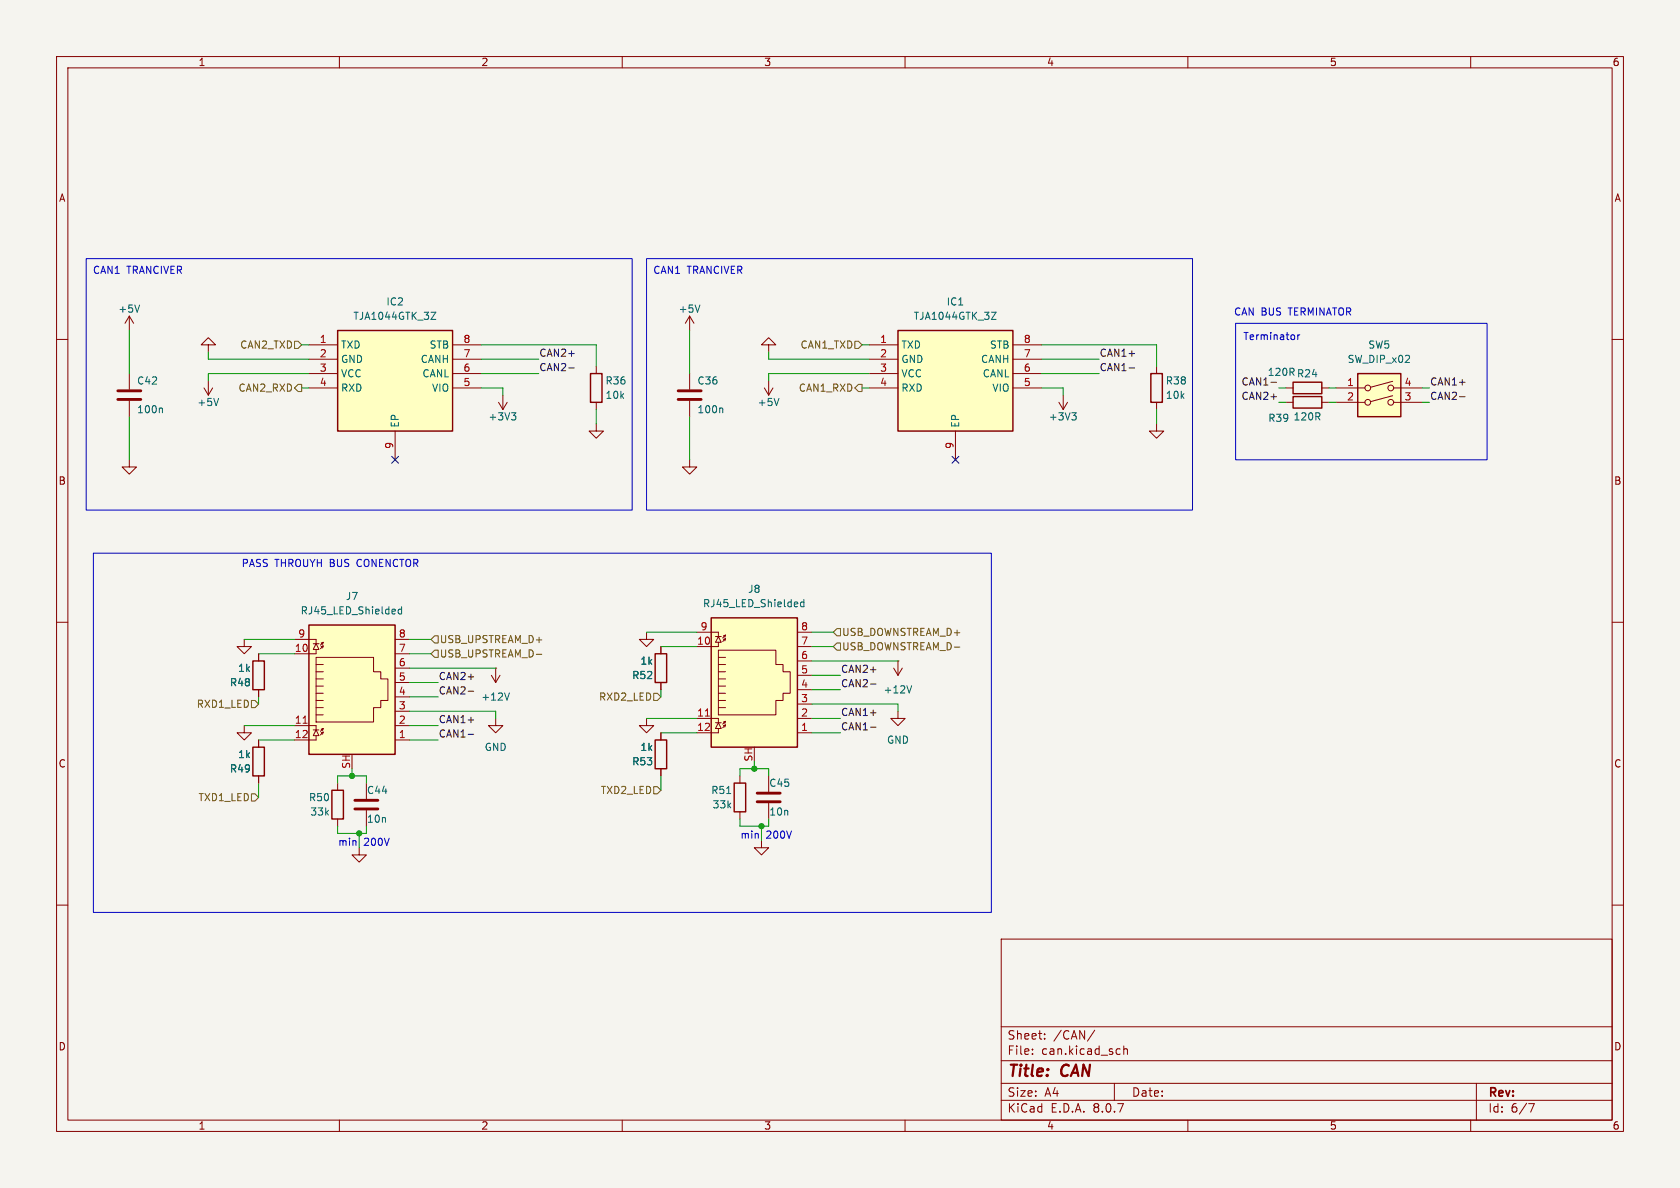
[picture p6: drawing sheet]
<svg xmlns="http://www.w3.org/2000/svg" width="297mm" height="210mm" viewBox="0 0 297 210" stroke-linecap="round" stroke-linejoin="round" font-family="sans-serif">
<path d="M0 0h297v210h-297z" fill="#f5f4ef" stroke="#f5f4ef" stroke-width=".18"/>
<g fill="none" stroke="#840000" stroke-width=".18">
<path d="M10 10h277v190h-277zM12 12h273v186h-273zM60 10v2M110 10v2M160 10v2M210 10v2M260 10v2M121.9 55.9l-.7 1.3M121.9 55.9v2.5M121.9 55.9l.8 1.3M10 60h2M121.9 66v2.8"/>
<path d="M121.9 70.9v2.8M285 60h2M121.9 81.3v1.3h1.3l-1.3 1.2-1.3-1.2h1.3M10 110h2M86.9 119.4l.7 1.3M87.6 118.1h.1M87.6 118.1v2.6M88.4 119.4l-.8 1.3M114.3 111.8v1.2h1.3l-1.3 1.3-1.3-1.3h1.3M116.8 114.3v1.3M285 110h2M87.6 127v1.3h1.3l-1.3 1.2-1.2-1.2h1.2"/>
<path d="M114.3 127v1.3h1.3l-1.3 1.2-1.3-1.2h1.3M116.8 120.7v1.2M116.8 129.5v1.3M116.8 135.9v1.3M10 160h2M177 166h108v32h-108zM285 160h2M60 198v2M110 198v2M160 198v2M177 194.5h108M177 191.5h108"/>
<path d="M177 187.5h108M177 181.5h108M182.5 186.3v.1M182.5 185.5v.1M184.7 183.6v.1M184.7 182.8v.1M193.5 182.1l-1.3 2M197 191.5v3M197.9 185.4l.1 .1M198 186.3l-.1 .1M198.7 184.9v1.5M198.7 185.5l.2-.1 .3 .1 .1 .9"/>
<path d="M210 198v2M260 198v2M261 191.5v6.5M270.2 195.1h1l-.6 1.5"/>
</g>
<path d="M123.7 53.9l-.4 1.3M127.6 72.1l.2 .2v.7M90 122.5l-.4 1.3" fill="none" stroke="#006464" stroke-width=".18"/>
<path d="M115.8 115.6h2.1v5.1h-2.1zM115.8 130.8h2.1v5.1h-2.1z" fill="none" stroke="#840000" stroke-width=".25"/>
<path d="M119.9 70.6h4.1M119.9 69.1h4.1" fill="none" stroke="#840000" stroke-width=".51"/>
<path d="M158.7 58.4h20.4v17.8h-20.4z" fill="#ffffc2"/>
<path d="M158.7 58.4h20.4v17.8h-20.4zM104.4 66h2v5.1h-2z" fill="none" stroke="#840000" stroke-width=".25"/>
<g fill="none" stroke="#840000" stroke-width=".18">
<path d="M22.9 66v2.8M22.9 70.9v2.8M36.1 68.6l.7 1.3M36.8 67.3v2.6M37.6 68.6l-.8 1.3M88.1 71.1l.8 1.3M88.9 69.9v2.5M89.7 71.1l-.8 1.3M105.4 74.9v1.3h1.3l-1.3 1.3-1.3-1.3h1.3M105.4 64.8v1.2M105.4 71.1v1.3M135.9 61h1.3l-1.3-1.3-1.3 1.3h1.3v1.2"/>
<path d="M153.7 61h5M153.7 63.5h5M153.7 66h5M153.7 68.6h5M168.9 76.2v5.1M179.1 61h5M179.1 63.5h5M179.1 66h5M179.1 68.6h5M22.9 81.3v1.3h1.2l-1.2 1.2-1.3-1.2h1.3M158 118.1l.7 1.3M158.7 116.8h.1"/>
<path d="M158.7 116.8v2.6M159.5 118.1l-.8 1.3M63.5 149.9v1.2h1.3l-1.3 1.3-1.3-1.3h1.3"/>
</g>
<path d="M175.3 55.2h.8l-.8 1.3h.8M28.5 72.1l.2 .2v.7M38.6 70.4l-.4 1.3M90.4 73h.8l-.4 .5M91 73.5l.2 .2v.3l-.2 .2M161.2 121.2l-.5 1.3" fill="none" stroke="#006464" stroke-width=".18"/>
<path d="M20.8 70.6h4.1M20.8 69.1h4.1" fill="none" stroke="#840000" stroke-width=".51"/>
<path d="M59.7 58.4h20.3v17.8h-20.3z" fill="#ffffc2"/>
<path d="M59.7 58.4h20.3v17.8h-20.3zM58.7 139.7h2v5.1h-2z" fill="none" stroke="#840000" stroke-width=".25"/>
<g fill="none" stroke="#840000" stroke-width=".18">
<path d="M54.6 61h5.1M54.6 63.5h5.1M54.6 66h5.1M54.6 68.6h5.1M69.8 76.2v5.1M80 61h5.1M80 63.5h5.1M80 66h5.1M80 68.6h5.1M187.2 71.1l.8 1.3M188 69.9v2.5M188.7 71.1l-.7 1.3"/>
<path d="M59.7 138.4v1.3M59.7 144.8v1.3"/>
</g>
<path d="M76.2 55.2h.8l-.8 1.3h.8M189.5 73h.8l-.5 .5M190 73.5l.3 .2v.3l-.3 .2" fill="none" stroke="#006464" stroke-width=".18"/>
<path d="M240 66h7.6v7.7h-7.6z" fill="#ffffc2"/>
<g fill="none" stroke="#840000" stroke-width=".18">
<path d="M204.5 74.9v1.3h1.2l-1.2 1.3-1.3-1.3h1.3M204.5 64.8v1.2M204.5 71.1v1.3M227.3 68.6h1.3M227.3 71.1h1.3M233.7 68.6h1.2M233.7 71.1h1.2M236.2 68.6h5.1M236.2 71.1h5.1M246.2 70l-3.9 1M246.2 67.4l-3.9 1.1M246.4 68.6h5.1"/>
<path d="M246.4 71.1h5.1"/>
<circle cx="241.8" cy="68.6" r=".51"/>
<circle cx="241.8" cy="71.1" r=".51"/>
<circle cx="245.9" cy="68.6" r=".51"/>
<circle cx="245.9" cy="71.1" r=".51"/>
</g>
<path d="M203.5 66h2v5.1h-2zM228.6 67.6h5.1v2h-5.1zM228.6 70.1h5.1v2h-5.1zM240 66h7.6v7.7h-7.6z" fill="none" stroke="#840000" stroke-width=".25"/>
<path d="M54.6 110.5h15.2v22.9h-15.2z" fill="#ffffc2"/>
<g fill="none" stroke="#840000" stroke-width=".18">
<path d="M135.1 68.6l.8 1.3M135.9 67.3v2.6M136.7 68.6l-.8 1.3M43.2 113v1.3h1.2l-1.2 1.3-1.3-1.3h1.3M45.7 115.6v1.2M52.1 113h3.8v.8M55.4 113.8h1M55.9 113.8l.5 1h-1zM55.9 116.2h10.1v2.5h1.3v1.3h1.3v3.8h-1.3v1.3h-1.3v2.5h-10.1zM55.9 114.8v.8h-3.8M55.9 118.7h1.2M55.9 117.5h1.2"/>
<path d="M56.8 114.3l.3-.1-.5 .5M56.8 113.7l.3-.2-.5 .5M57.1 114.2l-.1 .4M57.1 113.5l-.1 .4M69.8 115.6h2.6M69.8 113h2.6M69.8 118.1h2.6M43.2 128.3v1.2h1.2l-1.2 1.3-1.3-1.3h1.3M45.7 121.9v1.3M45.7 130.8v1.3M45.7 137.2v1.2M52.1 128.3h3.8v.7"/>
<path d="M55.4 129h1M55.9 126.4h1.2M55.9 125.1h1.2M55.9 123.8h1.2M55.9 122.6h1.2M55.9 121.3h1.2M55.9 120h1.2M55.9 129l.5 1h-1zM55.9 130v.8h-3.8M56.8 129.5l.3-.1-.5 .5M56.8 128.9l.3-.1-.5 .5M57.1 129.4l-.1 .4"/>
<path d="M57.1 128.8l-.1 .4M64.8 138.4v2.8M69.8 130.8h2.6M69.8 128.3h2.6M69.8 125.7h2.6M69.8 123.2h2.6M69.8 120.7h2.6M130.8 137.2v1.2M135.9 137.2v2.8M64.8 143.3v2.8M130.8 143.5v1.3M134.6 148.6v1.3h1.3l-1.3 1.2-1.3-1.2h1.3"/>
<path d="M135.9 142v2.8"/>
</g>
<path d="M44.7 116.8h2v5.1h-2zM54.6 110.5h15.2v22.9h-15.2zM44.7 132.1h2v5.1h-2zM129.8 138.4h2v5.1h-2z" fill="none" stroke="#840000" stroke-width=".25"/>
<path d="M53.6 127.9h.7" fill="none" stroke="#a90000" stroke-width=".18"/>
<path d="M137.7 70.4l-.4 1.3M71 107.3v1.2M71 107.7h-.4l-.2 .2 .1 .6h.5M128.5 140.3h.7" fill="none" stroke="#006464" stroke-width=".18"/>
<path d="M62.7 143h4.1M62.7 141.5h4.1M133.9 141.7h4M133.9 140.2h4" fill="none" stroke="#840000" stroke-width=".51"/>
<path d="M125.7 109.2h15.3v22.9h-15.3z" fill="#ffffc2"/>
<g fill="none" stroke="#840000" stroke-width=".18">
<path d="M22.9 55.9l-.8 1.3M22.9 55.9v2.5M22.9 55.9l.7 1.3M36.8 61h1.3l-1.3-1.3-1.2 1.3h1.2v1.2M45.7 115.6v1.2M116.8 114.3v1.3M123.2 111.8h3.8v.7M126.5 112.5h1M127 118.7h1.3M127 112.5l.5 1h-1zM127 114.9h10.2v2.6h1.2v1.2h1.3v3.9h-1.3v1.2h-1.2v2.6h-10.2zM127 113.5v.8h-3.8"/>
<path d="M127 117.5h1.3M127 116.2h1.3M127.9 113l.4-.1-.5 .5M127.9 112.4l.4-.1-.5 .5M128.3 112.9l-.2 .4M128.3 112.3l-.2 .3M141 114.3h2.5M141 111.8h2.5M141 119.4h2.5M141 116.8h2.5M45.7 121.9v1.3M45.7 130.8v1.3"/>
<path d="M45.7 137.2v1.2M116.8 120.7v1.2M116.8 129.5v1.3M116.8 135.9v1.3M123.2 127h3.8v.8M126.5 127.8h1M127 125.1h1.3M127 123.8h1.3M127 122.6h1.3M127 121.3h1.3M127 120h1.3M127 127.8l.5 1h-1z"/>
<path d="M127 128.8v.7h-3.8M127.9 128.3l.4-.2-.5 .6M127.9 127.6l.4-.1-.5 .5M128.3 128.1l-.2 .4M128.3 127.5l-.2 .4M141 129.5h2.5M141 127h2.5M141 124.5h2.5M141 121.9h2.5M158.7 125.7v1.3h1.3l-1.3 1.3-1.2-1.3h1.2"/>
</g>
<path d="M125.7 109.2h15.3v22.9h-15.3z" fill="none" stroke="#840000" stroke-width=".25"/>
<path d="M124.7 126.6h.7" fill="none" stroke="#a90000" stroke-width=".18"/>
<path d="M24.7 53.9l-.4 1.3M142.1 106v1.3M142.1 106.5l-.3-.1-.3 .3 .1 .5h.5" fill="none" stroke="#006464" stroke-width=".18"/>
<g fill="none" stroke="#725600" stroke-width=".18">
<path d="M52.1 60.3h.6l.6 .7-.6 .6h-.6zM52.7 67.9h.6v1.3h-.6l-.6-.6zM151.1 60.3h.7l.6 .7-.6 .6h-.7zM151.8 67.9h.6v1.3h-.6l-.7-.6zM76.8 114.9h.7v1.3h-.7l-.6-.6zM76.8 112.4h.7v1.3h-.7l-.6-.7zM94.8 115.7h1M148 111.1h.6v1.3h-.6l-.7-.6zM148 113.7h.6v1.2h-.6l-.7-.6zM44.4 123.8h.7l.6 .7-.6 .6h-.7zM115.6 122.6h.6l.6 .6-.6 .6h-.6zM115.6 139.1h.6l.6 .6-.6 .6h-.6z"/>
<path d="M44.4 140.3h.7l.6 .7-.6 .6h-.7z"/>
</g>
<path d="M100.6 65h.9M199.6 65h1M224.7 67.6h1M258 70.1h1M82.8 122.2h.9M82.8 129.8h.9M153.9 120.9h1M153.9 128.5h1" fill="none" stroke="#0f0f0f" stroke-width=".18"/>
<path d="M15.2 45.7h96.6v44.5h-96.6zM114.3 45.7h96.5v44.5h-96.5zM218.4 57.2h44.5v24.1h-44.5zM228.8 59.3v.6M229.4 59.2v.8M229.8 59.2l-.4 .2M16.5 97.8h158.8v63.5h-158.8z" fill="none" stroke="#0000c2" stroke-width=".18"/>
<g fill="none" stroke="#009600" stroke-width=".18">
<path d="M22.9 58.4v7.6M121.9 58.4v7.6M22.9 73.7v7.6M36.8 62.2v1.3h17.8M53.3 68.6h1.3M53.3 61h1.3M54.6 66h-17.8v1.3M85.1 68.6h3.8v1.3M85.1 66h10.1M85.1 61h20.3v3.8M85.1 63.5h10.1M105.4 72.4v2.5"/>
<path d="M121.9 73.7v7.6M135.9 62.2v1.3h17.8M152.4 68.6h1.3M152.4 61h1.3M153.7 66h-17.8v1.3M184.1 68.6h3.9v1.3M184.1 61h20.4v3.8M184.1 66h10.2M184.1 63.5h10.2M204.5 72.4v2.5M226.1 68.6h1.2M226.1 71.1h1.2"/>
<path d="M234.9 68.6h1.3M234.9 71.1h1.3M251.5 68.6h1.2M251.5 71.1h1.2M43.2 113h8.9M45.7 115.6h6.4M72.4 115.6h3.8M72.4 113h3.8M72.4 118.1h15.2M114.3 111.8h8.9M116.8 114.3h6.4M143.5 111.8h3.8"/>
<path d="M143.5 114.3h3.8M143.5 116.8h15.2M143.5 119.4h5.1M43.2 128.3h8.9M45.7 130.8h6.4M45.7 123.2v1.3M45.7 138.4v2.6M59.7 138.4v-1.2h5.1v1.2M62.2 135.9v1.3M72.4 123.2h5.1M72.4 120.7h5.1M72.4 130.8h5.1"/>
<path d="M72.4 128.3h5.1M72.4 125.7h15.2v1.3M114.3 127h8.9M116.8 121.9v1.3M116.8 137.2v2.5M116.8 129.5h6.4M130.8 137.2v-1.3h5.1v1.3M133.3 134.6v1.3M143.5 129.5h5.1M143.5 127h5.1M143.5 124.5h15.2v1.2M143.5 121.9h5.1"/>
<path d="M59.7 146.1v1.2h5.1v-1.2M63.5 147.3v2.6M130.8 144.8v1.3h5.1v-1.3M134.6 146.1v2.5"/>
</g>
<path d="M69.2 80.7l1.3 1.2M70.5 80.7l-1.3 1.2M168.3 80.7l1.2 1.2M169.5 80.7l-1.2 1.2" fill="none" stroke="#000084" stroke-width=".18"/>
<g fill="#009600" stroke="#009600" stroke-width=".18">
<circle cx="133.3" cy="135.9" r=".46"/>
<circle cx="134.6" cy="146.1" r=".46"/>
<circle cx="62.2" cy="137.2" r=".46"/>
<circle cx="63.5" cy="147.3" r=".46"/>
</g>
<g font-size="2.8" fill="#840000">
<text x="178" y="190.9">Title:</text>
<text x="187.7" y="190.9">CAN</text>
</g>
<g font-size="2.1" fill="#840000">
<text x="178" y="184">Sheet:</text>
<text x="186.2" y="184">/CAN/</text>
<text x="178" y="186.7">File:</text>
<text x="184.1" y="186.7">can.kicad_sch</text>
<text x="178" y="196.9">KiCad</text>
<text x="178" y="194.1">Size:</text>
<text x="184.7" y="194.1">A4</text>
<text x="185.7" y="196.9">E.D.A.</text>
<text x="193.3" y="196.9">8.0.7</text>
<text x="200" y="194.1">Date:</text>
<text x="263" y="194.3">Rev:</text>
<text x="263" y="196.9">Id:</text>
<text x="267.1" y="196.9">6/7</text>
</g>
<g font-size="1.8" fill="#840000">
<text x="35" y="11.9">1</text>
<text x="85" y="11.9">2</text>
<text x="135" y="11.9">3</text>
<text x="185" y="11.9">4</text>
<text x="235" y="11.9">5</text>
<text x="285" y="11.9">6</text>
<text x="10.3" y="35.9">A</text>
<text x="285.3" y="35.9">A</text>
<text x="10.3" y="85.9">B</text>
<text x="285.3" y="85.9">B</text>
<text x="10.3" y="135.9">C</text>
<text x="285.3" y="135.9">C</text>
<text x="10.3" y="185.9">D</text>
<text x="285.3" y="185.9">D</text>
<text x="35" y="199.9">1</text>
<text x="85" y="199.9">2</text>
<text x="135" y="199.9">3</text>
<text x="185" y="199.9">4</text>
<text x="235" y="199.9">5</text>
<text x="285" y="199.9">6</text>
</g>
<g font-size="1.8" fill="#0000c2">
<text x="16.3" y="48.6">CAN1</text>
<text x="22.4" y="48.6">TRANCIVER</text>
<text x="115.4" y="48.6">CAN1</text>
<text x="121.5" y="48.6">TRANCIVER</text>
<text x="218.1" y="56">CAN BUS</text>
<text x="227.9" y="56">TERMINATOR</text>
<text x="219.7" y="60.2">Terminator</text>
<text x="42.6" y="100.4">PASS THROUYH BUS</text>
<text x="63.4" y="100.4">CONENCTOR</text>
<text x="59.7" y="149.6">min</text>
<text x="64.3" y="149.6">200V</text>
<text x="130.8" y="148.3">min</text>
<text x="135.4" y="148.3">200V</text>
</g>
<g font-size="1.8" fill="#006464">
<text x="20.8" y="55.5">+5V</text>
<text x="62.4" y="56.7">TJA1044GTK_3Z</text>
<text x="68.2" y="54.2">IC2</text>
<text x="119.9" y="55.5">+5V</text>
<text x="161.4" y="56.7">TJA1044GTK_3Z</text>
<text x="167.3" y="54.2">IC1</text>
<text x="60.2" y="61.8">TXD</text>
<text x="60.2" y="64.4">GND</text>
<text x="74.3" y="64.4">CANH</text>
<text x="75.9" y="61.8">STB</text>
<text x="159.3" y="61.8">TXD</text>
<text x="159.3" y="64.4">GND</text>
<text x="173.3" y="64.4">CANH</text>
<text x="174.9" y="61.8">STB</text>
<text x="238.1" y="64.4">SW_DIP_x02</text>
<text x="241.8" y="61.8">SW5</text>
<text x="24.1" y="68.2">C42</text>
<text x="34.8" y="72">+5V</text>
<text x="60.2" y="66.9">VCC</text>
<text x="60.2" y="69.4">RXD</text>
<text x="74.6" y="66.9">CANL</text>
<text x="76.3" y="69.4">VIO</text>
<text x="106.9" y="70.7">10k</text>
<text x="106.9" y="68.2">R36</text>
<text x="123.2" y="68.2">C36</text>
<text x="133.9" y="72">+5V</text>
<text x="159.3" y="66.9">VCC</text>
<text x="159.3" y="69.4">RXD</text>
<text x="173.6" y="66.9">CANL</text>
<text x="175.3" y="69.4">VIO</text>
<text x="206" y="70.7">10k</text>
<text x="206" y="68.2">R38</text>
<text x="224" y="66.6">120R R24</text>
<text x="24.1" y="73.3">100n</text>
<text x="70.7" y="75.7" transform="rotate(-90 70.7 75.7)">EP</text>
<text x="86.3" y="74.5">+3V3</text>
<text x="123.2" y="73.3">100n</text>
<text x="169.8" y="75.7" transform="rotate(-90 169.8 75.7)">EP</text>
<text x="185.3" y="74.5">+3V3</text>
<text x="224.1" y="74.8">R39</text>
<text x="228.6" y="74.5">120R</text>
<text x="61" y="106.3">J7</text>
<text x="124.2" y="107.5">RJ45_LED_Shielded</text>
<text x="132.2" y="105">J8</text>
<text x="53.1" y="108.8">RJ45_LED_Shielded</text>
<text x="42" y="119">1k</text>
<text x="113.1" y="117.7">1k</text>
<text x="40.5" y="121.5">R48</text>
<text x="85" y="124.1">+12V</text>
<text x="111.7" y="120.2">R52</text>
<text x="156.1" y="122.8">+12V</text>
<text x="156.7" y="131.7">GND</text>
<text x="40.5" y="136.8">R49</text>
<text x="42" y="134.2">1k</text>
<text x="85.6" y="132.9">GND</text>
<text x="111.7" y="135.5">R53</text>
<text x="113.1" y="132.9">1k</text>
<text x="54.5" y="141.8">R50</text>
<text x="64.8" y="140.6">C44</text>
<text x="125.6" y="140.6">R51</text>
<text x="125.9" y="143.1">33k</text>
<text x="135.9" y="139.3">C45</text>
<text x="54.8" y="144.4">33k</text>
<text x="64.8" y="145.6">10n</text>
<text x="135.9" y="144.4">10n</text>
</g>
<g font-size="1.8" fill="#725600">
<text x="42.4" y="61.8">CAN2_TXD</text>
<text x="141.4" y="61.8">CAN1_TXD</text>
<text x="42.1" y="69.4">CAN2_RXD</text>
<text x="141.1" y="69.4">CAN1_RXD</text>
<text x="77.7" y="113.9">USB_UPSTREAM_D+</text>
<text x="148.8" y="112.6">USB_DOWNSTREAM_D+</text>
<text x="77.7" y="116.4">USB_UPSTREAM_D-</text>
<text x="148.8" y="115.2">USB_DOWNSTREAM_D-</text>
<text x="34.7" y="125.3">RXD1_LED</text>
<text x="105.8" y="124.1">RXD2_LED</text>
<text x="35" y="141.8">TXD1_LED</text>
<text x="106.1" y="140.6">TXD2_LED</text>
</g>
<g font-size="1.8" fill="#a90000">
<text x="56.4" y="60.7">1</text>
<text x="56.4" y="63.2">2</text>
<text x="56.4" y="65.8">3</text>
<text x="81.8" y="65.8">6</text>
<text x="81.8" y="63.2">7</text>
<text x="81.8" y="60.7">8</text>
<text x="155.5" y="60.7">1</text>
<text x="155.5" y="63.2">2</text>
<text x="155.5" y="65.8">3</text>
<text x="180.9" y="65.8">6</text>
<text x="180.9" y="63.2">7</text>
<text x="180.9" y="60.7">8</text>
<text x="56.4" y="68.3">4</text>
<text x="81.8" y="68.3">5</text>
<text x="155.5" y="68.3">4</text>
<text x="180.9" y="68.3">5</text>
<text x="238.1" y="68.3">1</text>
<text x="238.1" y="70.9">2</text>
<text x="248.2" y="70.9">3</text>
<text x="248.2" y="68.3">4</text>
<text x="69.6" y="79.4" transform="rotate(-90 69.6 79.4)">9</text>
<text x="168.7" y="79.4" transform="rotate(-90 168.7 79.4)">9</text>
<text x="52.6" y="112.8">9</text>
<text x="70.4" y="112.8">8</text>
<text x="123.8" y="111.5">9</text>
<text x="141.5" y="111.5">8</text>
<text x="52" y="115.3">10</text>
<text x="70.4" y="117.9">6</text>
<text x="70.4" y="115.3">7</text>
<text x="123.1" y="114">10</text>
<text x="141.5" y="119.1">5</text>
<text x="141.5" y="116.6">6</text>
<text x="141.5" y="114">7</text>
<text x="70.4" y="125.5">3</text>
<text x="70.4" y="122.9">4</text>
<text x="70.4" y="120.4">5</text>
<text x="141.5" y="124.2">3</text>
<text x="141.5" y="121.7">4</text>
<text x="52" y="128">11</text>
<text x="52" y="130.6">12</text>
<text x="70.4" y="130.6">1</text>
<text x="70.4" y="128">2</text>
<text x="123.1" y="126.7">11</text>
<text x="123.1" y="129.3">12</text>
<text x="141.5" y="129.3">1</text>
<text x="141.5" y="126.7">2</text>
<text x="62" y="136" transform="rotate(-90 62 136)">SH</text>
<text x="133.1" y="134.7" transform="rotate(-90 133.1 134.7)">SH</text>
</g>
<g font-size="1.8" fill="#0f0f0f">
<text x="95.2" y="65.7">CAN2-</text>
<text x="95.2" y="63.2">CAN2+</text>
<text x="194.3" y="65.7">CAN1-</text>
<text x="194.3" y="63.2">CAN1+</text>
<text x="219.4" y="70.8">CAN2+</text>
<text x="219.4" y="68.2">CAN1-</text>
<text x="252.7" y="68.2">CAN1+</text>
<text x="252.7" y="70.8">CAN2-</text>
<text x="148.6" y="119">CAN2+</text>
<text x="77.5" y="122.8">CAN2-</text>
<text x="77.5" y="120.3">CAN2+</text>
<text x="148.6" y="121.6">CAN2-</text>
<text x="77.5" y="127.9">CAN1+</text>
<text x="77.5" y="130.5">CAN1-</text>
<text x="148.6" y="129.2">CAN1-</text>
<text x="148.6" y="126.7">CAN1+</text>
</g>
</svg>
